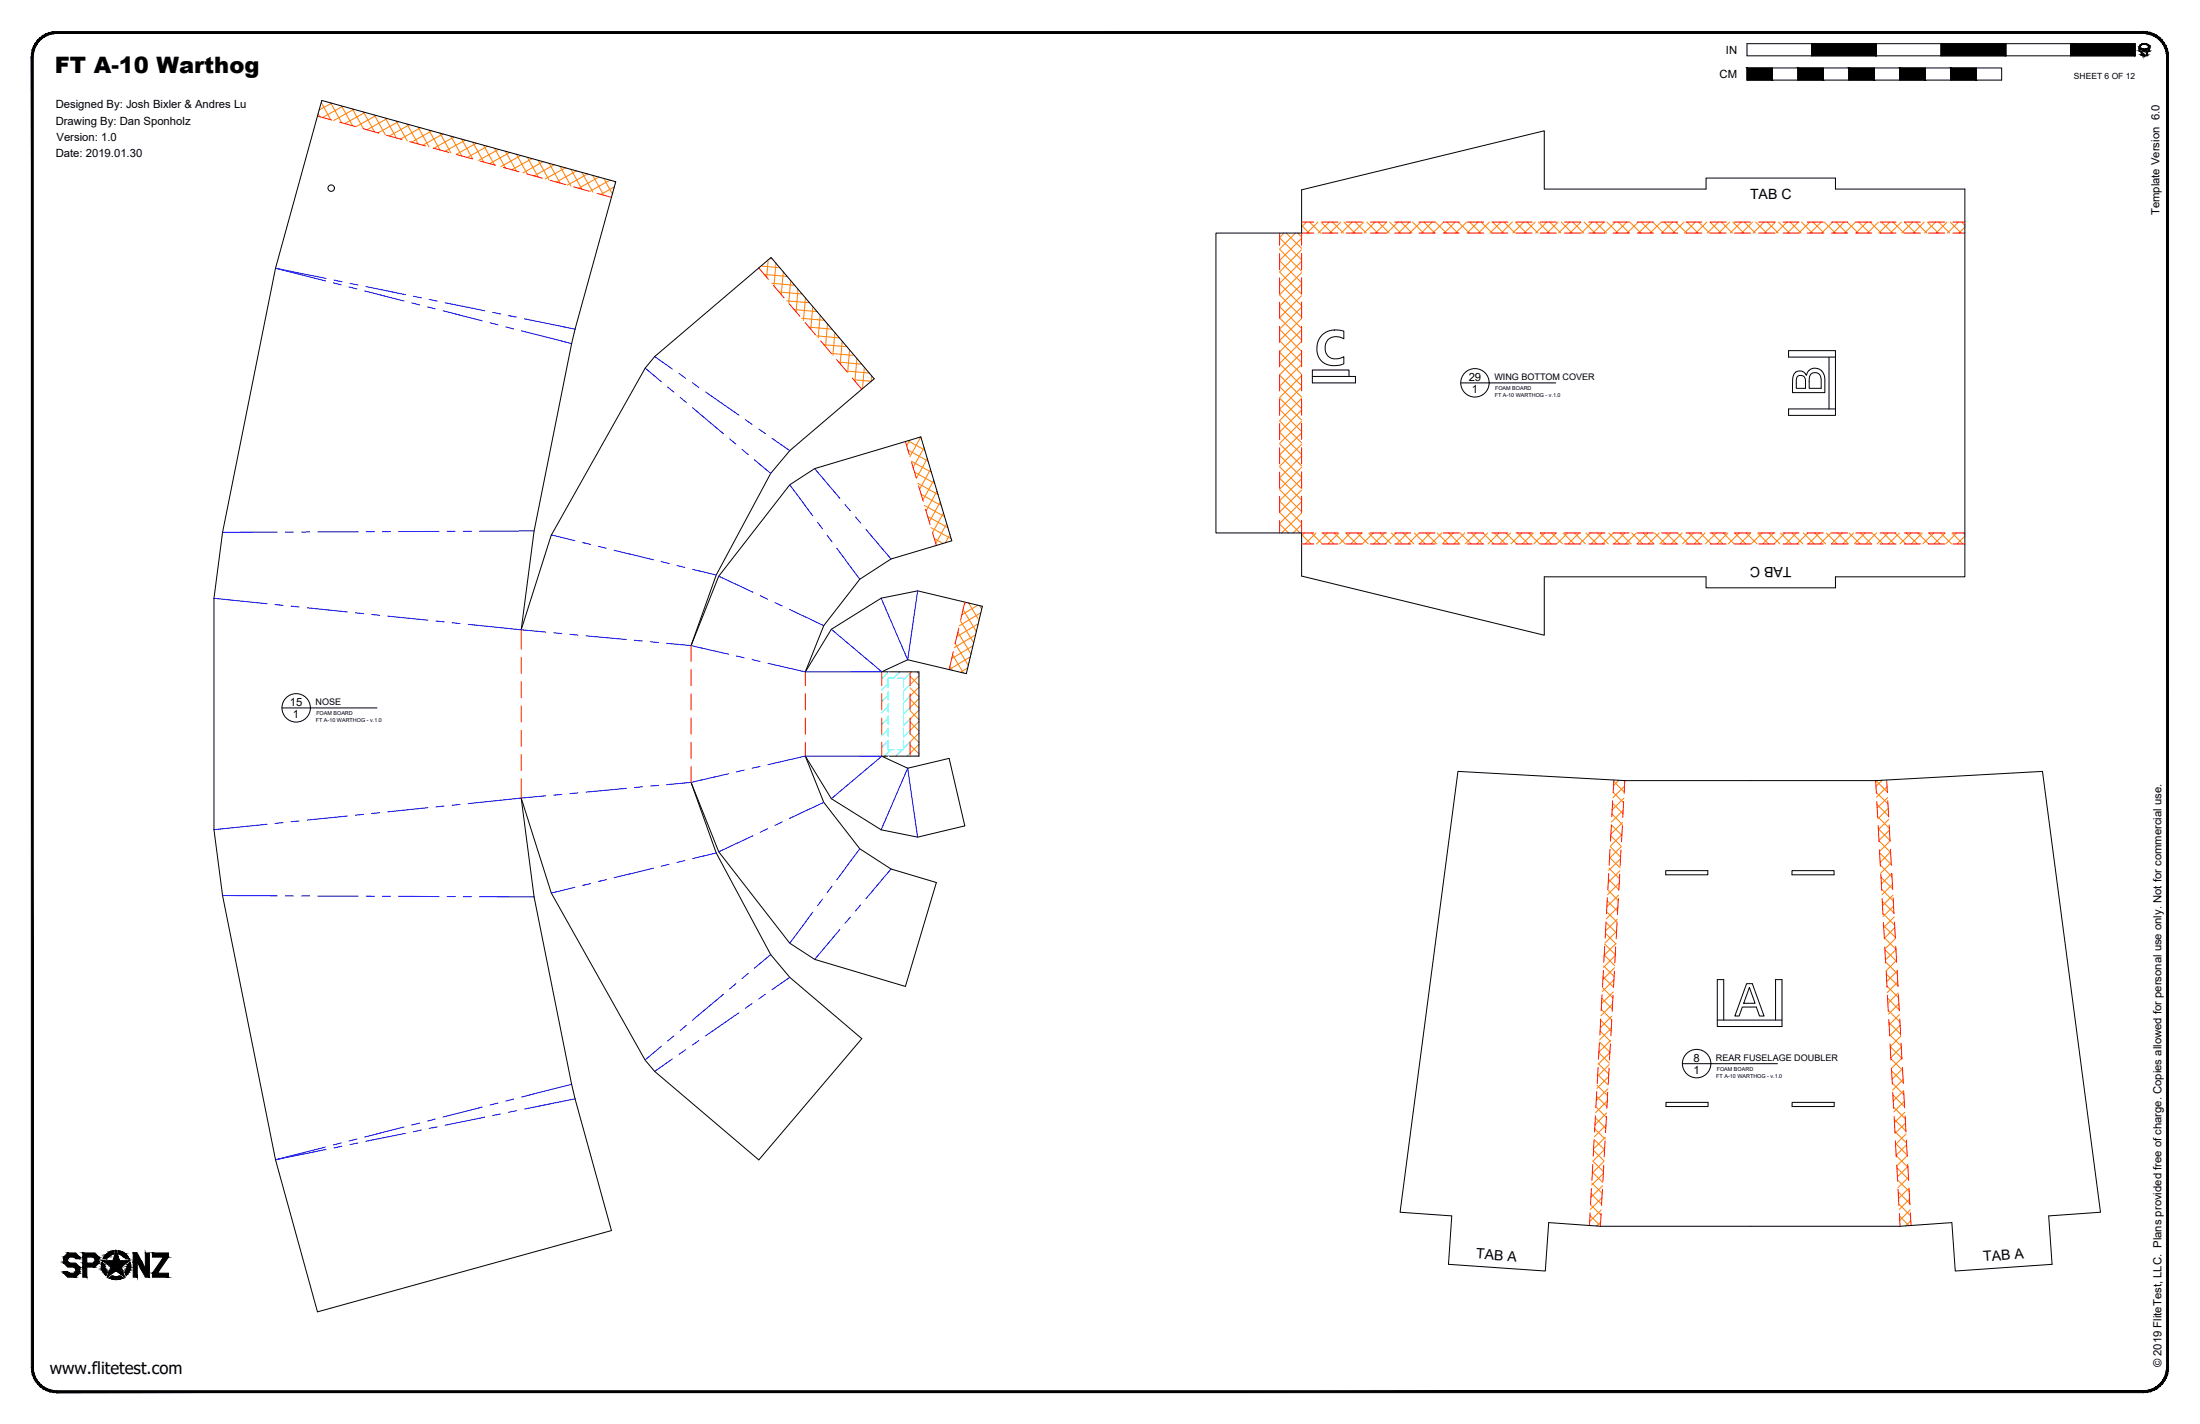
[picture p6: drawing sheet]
<svg xmlns="http://www.w3.org/2000/svg" width="864mm" height="559mm" viewBox="0 0 864 559" stroke-linecap="round" stroke-linejoin="round" font-family="sans-serif">
<!-- layer: 06 CAVITY -->
<g fill="none" stroke="#ff7f00" stroke-width=".39">
<path d="M124.9 44.6l.7 1.2M126.1 40.2l3.7 6.8M129.8 40.4l4.3 7.8M130.2 40.5l-4.9 2.7M134.1 41.6l4.3 7.7M134.5 41.7l-7.9 4.4M138.4 42.8l4.3 7.7M138.9 42.9l-7.9 4.4M142.7 43.9l4.3 7.8M143.3 44.1l-8 4.4M146.9 45.1l4.4 7.8M147.6 45.3l-7.9 4.4"/>
<path d="M151.3 46.3l4.3 7.8M152 46.5l-7.9 4.4M155.5 47.5l4.3 7.8M156.4 47.8l-8 4.3M159.8 48.7l4.3 7.8M160.7 48.9l-7.8 4.5M164.1 49.9l4.3 7.8M165.2 50.1l-8 4.5M168.4 51.1l4.3 7.7M169.5 51.4l-7.9 4.3M172.7 52.2l4.3 7.8M173.9 52.6l-8 4.4"/>
<path d="M177 53.4l4.3 7.8M178.3 53.8l-8 4.4M181.2 54.6l4.3 7.8M182.6 55l-7.9 4.4M185.5 55.8l4.4 7.8M187 56.2l-8 4.4M189.8 57l4.3 7.8M191.4 57.4l-8 4.4M194.1 58.2l4.3 7.8M195.7 58.6l-7.9 4.4M198.4 59.4l4.3 7.7M200.1 59.8l-7.9 4.4"/>
<path d="M202.7 60.5l4.3 7.8M204.5 61l-7.9 4.4M207 61.7l4.3 7.8M208.9 62.2l-8 4.4M211.2 62.9l4.4 7.8M213.2 63.4l-7.9 4.4M215.6 64.1l4.3 7.8M217.6 64.6l-7.9 4.4M219.8 65.3l4.3 7.8M222 65.9l-8 4.3M224.1 66.5l4.3 7.7M226.3 67.1l-7.9 4.4"/>
<path d="M228.4 67.6l4.3 7.8M230.7 68.2l-7.9 4.5M232.7 68.8l4.3 7.8M235.1 69.5l-7.9 4.4M237 70l3.4 6.1M239.5 70.7l-8 4.4M241.2 73.4l-5.3 2.9M241.3 71.2l.3 .6M502.3 97.8l8.6 8.6M502.3 93.3l8.6 8.7M504 91.5l-1.7 1.7M504.9 91.5l6 6"/>
<path d="M508.5 91.5l-6.2 6.2M509.4 91.5l1.5 1.5M510.9 88.5l3 3M510.9 93.5l-8.6 8.7M510.9 98l-8.6 8.7M512.8 87.1l-1.9 1.9M514.1 87.1l4.3 4.4M517.3 87.1l-4.3 4.4M518.6 87.1l4.3 4.4M521.8 87.1l-4.3 4.4M523.1 87.1l4.3 4.4M526.3 87.1l-4.3 4.4"/>
<path d="M527.6 87.1l4.3 4.4M530.8 87.1l-4.3 4.4M532 87.1l4.3 4.4M535.3 87.1l-4.3 4.4M536.5 87.1l4.4 4.4M539.8 87.1l-4.3 4.4M541 87.1l4.3 4.4M544.3 87.1l-4.3 4.4M545.5 87.1l4.3 4.4M548.7 87.1l-4.3 4.4M550 87.1l4.3 4.4M553.3 87.1l-4.4 4.4"/>
<path d="M554.5 87.1l4.3 4.4M557.7 87.1l-4.3 4.4M559 87.1l4.3 4.4M562.2 87.1l-4.3 4.4M563.5 87.1l4.3 4.4M566.7 87.1l-4.3 4.4M567.9 87.1l4.4 4.4M571.2 87.1l-4.3 4.4M572.5 87.1l4.3 4.4M575.7 87.1l-4.3 4.4M576.9 87.1l4.3 4.4M580.2 87.1l-4.3 4.4"/>
<path d="M581.4 87.1l4.4 4.4M584.7 87.1l-4.3 4.4M585.9 87.1l4.3 4.4M589.2 87.1l-4.3 4.4M590.4 87.1l4.3 4.4M593.6 87.1l-4.3 4.4M594.9 87.1l4.3 4.4M598.2 87.1l-4.4 4.4M599.4 87.1l4.3 4.4M602.6 87.1l-4.3 4.4M603.9 87.1l4.3 4.4M607.1 87.1l-4.3 4.4"/>
<path d="M608.4 87.1l4.3 4.4M611.6 87.1l-4.3 4.4M612.8 87.1l4.4 4.4M616.1 87.1l-4.3 4.4M617.4 87.1l4.3 4.4M620.6 87.1l-4.3 4.4M621.8 87.1l4.3 4.4M625.1 87.1l-4.3 4.4M626.3 87.1l4.4 4.4M629.6 87.1l-4.4 4.4M630.8 87.1l4.3 4.4M634.1 87.1l-4.3 4.4"/>
<path d="M635.3 87.1l4.3 4.4M638.5 87.1l-4.3 4.4M639.8 87.1l4.3 4.4M643.1 87.1l-4.4 4.4M644.3 87.1l4.3 4.4M647.6 87.1l-4.4 4.4M648.8 87.1l4.3 4.4M652 87.1l-4.3 4.4M653.3 87.1l4.3 4.4M656.6 87.1l-4.4 4.4M657.7 87.1l4.4 4.4M661 87.1l-4.3 4.4"/>
<path d="M662.3 87.1l4.3 4.4M665.5 87.1l-4.3 4.4M666.8 87.1l4.3 4.4M670 87.1l-4.3 4.4M671.2 87.1l4.4 4.4M674.5 87.1l-4.3 4.4M675.8 87.1l4.3 4.4M679 87.1l-4.3 4.4M680.2 87.1l4.3 4.4M683.5 87.1l-4.3 4.4M684.7 87.1l4.3 4.4M688 87.1l-4.4 4.4"/>
<path d="M689.2 87.1l4.3 4.4M692.5 87.1l-4.3 4.4M693.7 87.1l4.3 4.4M696.9 87.1l-4.3 4.4M698.2 87.1l4.3 4.4M701.5 87.1l-4.4 4.4M702.7 87.1l4.3 4.4M705.9 87.1l-4.3 4.4M707.2 87.1l4.3 4.4M710.4 87.1l-4.3 4.4M711.7 87.1l4.3 4.4M714.9 87.1l-4.3 4.4"/>
<path d="M716.1 87.1l4.4 4.4M719.4 87.1l-4.3 4.4M720.7 87.1l4.3 4.4M723.9 87.1l-4.3 4.4M725.1 87.1l4.3 4.4M728.4 87.1l-4.3 4.4M729.6 87.1l4.3 4.4M732.9 87.1l-4.4 4.4M734.1 87.1l4.3 4.4M737.4 87.1l-4.3 4.4M738.6 87.1l4.3 4.4M741.8 87.1l-4.3 4.4"/>
<path d="M743.1 87.1l4.3 4.4M746.4 87.1l-4.4 4.4M747.6 87.1l4.3 4.4M750.8 87.1l-4.3 4.4M752.1 87.1l4.3 4.4M755.3 87.1l-4.3 4.4M756.6 87.1l4.3 4.4M759.8 87.1l-4.3 4.4M761 87.1l4.4 4.4M764.3 87.1l-4.3 4.4M765.5 87.1l4.4 4.4M768.8 87.1l-4.3 4.4"/>
<path d="M770 87.1l1.3 1.3M771.3 89.1l-2.3 2.4M298.1 105l-.1 .4M298.8 104.4l7.3 .7M300 107.7l9 .8M301.5 102l-.6 6.8M302.1 101.5l1.1 .1M302.9 111.2l9.1 .8M304.6 103.3l-.8 8.9M305.9 114.6l9 .8M307.5 106.7l-.8 8.9M308.8 118.1l9 .7"/>
<path d="M310.4 110.1l-.8 8.9M313.2 113.5l-.7 8.9M316.2 116.9l-.8 8.9M502.3 115.8l8.6 8.6M502.3 111.3l8.6 8.6M502.3 106.8l8.6 8.6M502.3 102.3l8.6 8.7M510.9 116l-8.6 8.7M510.9 111.5l-8.6 8.6M510.9 102.5l-8.6 8.7M510.9 107l-8.6 8.7M311.7 121.5l9 .8"/>
<path d="M314.6 124.9l9.1 .8M317.6 128.4l9 .8M319 120.3l-.7 8.9M320.5 131.8l9 .8M321.9 123.7l-.7 8.9M323.4 135.3l9 .8M324.8 127.1l-.7 8.9M326.3 138.7l9.1 .8M327.7 130.5l-.8 8.9M330.6 133.9l-.8 8.9M333.5 137.3l-.8 8.9M502.3 138.2l8.6 8.7"/>
<path d="M502.3 133.7l8.6 8.7M502.3 129.3l8.6 8.6M502.3 124.8l8.6 8.6M502.3 120.3l8.6 8.6M510.9 138.4l-8.6 8.7M510.9 134l-8.6 8.6M510.9 129.5l-8.6 8.6M510.9 120.5l-8.6 8.6M510.9 125l-8.6 8.6M329.3 142.1l9 .8M332.2 145.6l9 .8M335.1 149l6.9 .6"/>
<path d="M336.4 140.7l-.8 8.9M338.1 152.5h.5M339.3 144.1l-.8 8.5M342.2 147.5l-.2 2.2M502.3 156.2l8.6 8.6M502.3 151.7l8.6 8.7M502.3 147.2l8.6 8.7M502.3 142.7l8.6 8.6M510.9 156.4l-8.6 8.6M510.9 151.9l-8.6 8.7M510.9 147.4l-8.6 8.7M510.9 143l-8.6 8.6"/>
<path d="M356.4 173l6.7 3.6M356.4 176.6l7.9 4.4M357.1 172.8l-1.2 2.2M360.7 171.7l1 .6M361.5 171.5l-4.3 7.7M362.8 175.7l-4.4 7.7M364 180l-4.3 7.7M502.3 178.7l8.6 8.6M502.3 174.2l8.6 8.6M502.3 169.7l8.6 8.6M502.3 165.2l8.6 8.6M502.3 160.7l8.6 8.7"/>
<path d="M510.9 178.9l-8.6 8.6M510.9 169.9l-8.6 8.6M510.9 165.4l-8.6 8.6M510.9 160.9l-8.6 8.7M510.9 174.4l-8.6 8.6M357.7 181l7.9 4.3M359 185.3l7.9 4.4M360.3 189.6l7.9 4.5M361.6 194l7.9 4.4M362.9 198.3l7.9 4.4M365.3 184.2l-4.3 7.8M366.6 188.5l-4.3 7.7"/>
<path d="M367.8 192.7l-4.3 7.8M369.1 197l-4.3 7.8M502.3 196.6l8.6 8.7M502.3 192.1l8.6 8.7M502.3 187.7l8.6 8.6M502.3 183.1l8.6 8.7M510.9 196.8l-8.6 8.7M510.9 192.3l-8.6 8.7M510.9 183.3l-8.6 8.7M510.9 187.9l-8.6 8.6M364.2 202.7l7.9 4.4M365.5 207.1l7.9 4.3"/>
<path d="M366.8 211.4l3.3 1.9M370.3 201.3l-4.2 7.7M371.6 205.5l-4.3 7.8M372.9 209.7l-1.8 3.3M502.3 205.6l3.5 3.5M502.3 201.1l8 8M510.9 205.8l-3.3 3.3M510.9 209.7l3.7 3.8M510.9 201.3l-7.7 7.8M512.1 209.1l-1.2 1.2M514.8 209.1l4.3 4.4M516.6 209.1l-4.3 4.4"/>
<path d="M519.3 209.1l4.3 4.4M521.1 209.1l-4.3 4.4M523.7 209.1l4.4 4.4M525.6 209.1l-4.3 4.4M528.3 209.1l4.3 4.4M530.1 209.1l-4.3 4.4M532.8 209.1l4.3 4.4M534.6 209.1l-4.4 4.4M537.2 209.1l4.4 4.4M539.1 209.1l-4.3 4.4M541.8 209.1l4.3 4.4M543.5 209.1l-4.3 4.4"/>
<path d="M546.2 209.1l4.3 4.4M548.1 209.1l-4.4 4.4M550.7 209.1l4.3 4.4M552.5 209.1l-4.3 4.4M555.2 209.1l4.3 4.4M557 209.1l-4.3 4.4M559.7 209.1l4.3 4.4M561.5 209.1l-4.3 4.4M564.2 209.1l4.3 4.4M566 209.1l-4.3 4.4M568.7 209.1l4.3 4.4M570.5 209.1l-4.3 4.4"/>
<path d="M573.2 209.1l4.3 4.4M575 209.1l-4.3 4.4M577.7 209.1l4.3 4.4M579.5 209.1l-4.4 4.4M582.1 209.1l4.4 4.4M584 209.1l-4.3 4.4M586.7 209.1l4.3 4.4M588.4 209.1l-4.3 4.4M591.1 209.1l4.3 4.4M593 209.1l-4.4 4.4M595.6 209.1l4.3 4.4M597.4 209.1l-4.3 4.4"/>
<path d="M600.1 209.1l4.3 4.4M601.9 209.1l-4.3 4.4M604.6 209.1l4.3 4.4M606.4 209.1l-4.3 4.4M609.1 209.1l4.3 4.4M610.9 209.1l-4.3 4.4M613.6 209.1l4.3 4.4M615.4 209.1l-4.3 4.4M618.1 209.1l4.3 4.4M619.9 209.1l-4.3 4.4M622.6 209.1l4.3 4.4M624.4 209.1l-4.4 4.4"/>
<path d="M627 209.1l4.4 4.4M628.9 209.1l-4.3 4.4M631.5 209.1l4.4 4.4M633.3 209.1l-4.3 4.4M636 209.1l4.3 4.4M637.9 209.1l-4.4 4.4M640.5 209.1l4.3 4.4M642.4 209.1l-4.4 4.4M645 209.1l4.3 4.4M646.8 209.1l-4.3 4.4M649.5 209.1l4.3 4.4M651.3 209.1l-4.3 4.4"/>
<path d="M654 209.1l4.3 4.4M655.8 209.1l-4.3 4.4M658.5 209.1l4.3 4.4M660.3 209.1l-4.3 4.4M663 209.1l4.3 4.4M664.8 209.1l-4.3 4.4M667.5 209.1l4.3 4.4M669.3 209.1l-4.3 4.4M672 209.1l4.3 4.4M673.8 209.1l-4.3 4.4M676.4 209.1l4.4 4.4M678.3 209.1l-4.3 4.4"/>
<path d="M681 209.1l4.3 4.4M682.7 209.1l-4.3 4.4M685.4 209.1l4.3 4.4M687.3 209.1l-4.4 4.4M689.9 209.1l4.4 4.4M691.7 209.1l-4.3 4.4M694.4 209.1l4.3 4.4M696.2 209.1l-4.3 4.4M698.9 209.1l4.3 4.4M700.7 209.1l-4.3 4.4M703.4 209.1l4.3 4.4M705.2 209.1l-4.3 4.4"/>
<path d="M707.9 209.1l4.3 4.4M709.7 209.1l-4.3 4.4M712.4 209.1l4.3 4.4M714.2 209.1l-4.3 4.4M716.9 209.1l4.3 4.4M718.7 209.1l-4.3 4.4M721.3 209.1l4.4 4.4M723.2 209.1l-4.3 4.4M725.9 209.1l4.3 4.4M727.6 209.1l-4.3 4.4M730.3 209.1l4.3 4.4M732.2 209.1l-4.4 4.4"/>
<path d="M734.8 209.1l4.4 4.4M736.6 209.1l-4.3 4.4M739.3 209.1l4.3 4.4M741.1 209.1l-4.3 4.4M743.8 209.1l4.3 4.4M745.6 209.1l-4.3 4.4M748.3 209.1l4.3 4.4M750.1 209.1l-4.3 4.4M752.8 209.1l4.3 4.4M754.6 209.1l-4.3 4.4M757.3 209.1l4.3 4.4M759.1 209.1l-4.3 4.4"/>
<path d="M761.8 209.1l4.3 4.4M763.6 209.1l-4.4 4.4M766.2 209.1l4.4 4.4M768.1 209.1l-4.3 4.4M770.8 209.1l.5 .6M771.3 210.4l-3.1 3.1M378 239.2l5.2 8.6M379.4 236.4l-.8 .5M380.2 236.6l4.1 6.8M383.8 237.5l-6.2 3.7M384.5 237.7l.8 1.3M373.9 257l4.3 7.1"/>
<path d="M375 252.6l5.1 8.5M376 248.1l5.2 8.6M377 243.7l5.2 8.6M380.9 257.8l-8.3 5M381.9 253.4l-8.3 5.1M382.9 249.1l-8.3 5M383.9 244.8l-8.3 5.1M385 240.5l-8.4 5.1M357.2 278.9l3.5 3.5M357.2 274.4l3.5 3.5M357.2 269.9l3.5 3.5M357.2 265.4l3.5 3.5"/>
<path d="M357.7 263.7l-.5 .5M360 263.7l.7 .7M360.7 265.2l-3.5 3.5M360.7 269.7l-3.5 3.4M360.7 274.2l-3.5 3.5M360.7 278.7l-3.5 3.5M372.9 261.4l1 1.7M379.9 262.1l-2.9 1.7M357.2 292.3l3.5 3.5M357.2 287.9l3.5 3.4M357.2 283.4l3.5 3.4M360.7 283.2l-3.5 3.4"/>
<path d="M360.7 287.7l-3.5 3.4M360.7 292.1l-3.5 3.5M360.7 296.7h-.1M632.8 319.4l4.1 4.1M633 315.2l4.1 4.1M633.2 310.9l4.2 4.1M633.5 306.7l4.1 4.1M635.5 306.2l-2.1 2.1M637.2 318l-4.6 4.6M637.5 313.2l-4.7 4.6M637.6 306.3l.2 .2M637.7 308.5l-4.6 4.6"/>
<path d="M736.4 306.3l4.4 4.5M736.5 310.9l4.6 4.6M736.8 315.7l4.6 4.6M738.8 306.2l-2.4 2.4M740.7 308.7l-4.1 4.1M741 313l-4.1 4.1M741.2 317.2l-4.1 4.2M631.8 336.5l4.2 4.1M632.1 332.2l4.1 4.1M632.3 328l4.1 4.1M632.5 323.7l4.2 4.1M636.1 337l-4.6 4.6"/>
<path d="M636.4 332.2l-4.6 4.6M636.7 327.5l-4.6 4.6M636.9 322.8l-4.6 4.5M737.1 320.5l4.5 4.5M737.3 325.2l4.6 4.6M737.6 329.9l4.6 4.7M737.9 334.7l4.5 4.6M738.1 339.5l4.6 4.5M741.4 321.5l-4 4.1M741.7 325.8l-4.1 4M741.9 330l-4.1 4.1M742.1 334.3l-4 4.1"/>
<path d="M742.4 338.5l-4.1 4.1M630.7 357.8l4.1 4M630.9 353.5l4.1 4.1M631.2 349.2l4 4.2M631.4 345l4.1 4.1M631.6 340.7l4.1 4.1M635.1 356l-4.6 4.6M635.4 351.3l-4.6 4.5M635.6 346.5l-4.5 4.6M635.9 341.8l-4.6 4.5M738.4 344.2l4.5 4.6M738.6 348.9l4.6 4.7"/>
<path d="M738.9 353.7l4.6 4.6M739.2 358.5l4.5 4.5M742.6 342.8l-4.1 4.1M742.8 347.1l-4 4M743.1 351.3l-4.1 4.1M743.3 355.5l-4.1 4.2M743.6 359.8l-4.1 4.1M629.5 379.1l4.1 4M629.8 374.8l4 4.1M630 370.5l4.1 4.1M630.2 366.3l4.1 4.1M630.5 362l4 4.1"/>
<path d="M633.8 379.8l-4.6 4.5M634 375l-4.5 4.6M634.3 370.3l-4.6 4.5M634.6 365.5l-4.6 4.6M634.8 360.8l-4.5 4.5M739.4 363.2l4.6 4.6M739.7 367.9l4.6 4.7M740 372.7l4.5 4.6M740.2 377.5l4.6 4.5M743.8 364.1l-4.1 4.1M744 368.3l-4.1 4.1M744.3 372.6l-4.2 4.1"/>
<path d="M744.5 376.8l-4.1 4.1M628.6 396.1l4.1 4.1M628.8 391.8l4.1 4.1M629 387.5l4.1 4.2M629.3 383.3l4.1 4.1M632.7 398.8l-4.5 4.5M633 394l-4.6 4.6M633.3 389.3l-4.6 4.5M633.5 384.5l-4.5 4.6M740.4 382.2l4.6 4.6M740.7 386.9l4.6 4.7M741 391.7l4.6 4.6"/>
<path d="M741.2 396.5l4.6 4.5M744.7 381.1l-4.1 4.1M745 385.4l-4.2 4.1M745.2 389.6l-4.1 4.1M745.4 393.9l-4.1 4.1M745.7 398.1l-4.2 4.1M627.4 417.4l4.1 4.1M627.6 413.1l4.1 4.1M627.9 408.9l4.1 4M628.1 404.6l4.1 4.1M628.3 400.3l4.1 4.2M631.7 417.8l-4.6 4.6"/>
<path d="M631.9 413l-4.5 4.6M632.2 408.3l-4.6 4.5M632.5 403.5l-4.6 4.6M741.5 401.2l4.6 4.6M741.7 406l4.7 4.6M742 410.7l4.6 4.6M742.3 415.5l4.5 4.5M745.9 402.4l-4.1 4.1M746.1 406.6l-4.1 4.2M746.4 410.9l-4.2 4.1M746.6 415.2l-4.1 4M746.8 419.4l-4.1 4.1"/>
<path d="M626.2 438.6l4.2 4.2M626.5 434.4l4.1 4.1M626.7 430.2l4.1 4M626.9 425.9l4.2 4.1M627.2 421.6l4.1 4.1M630.7 436.8l-4.6 4.6M630.9 432l-4.6 4.6M631.2 427.3l-4.6 4.5M631.5 422.5l-4.6 4.6M742.5 420.2l4.6 4.6M742.8 425l4.6 4.6M743.1 429.7l4.5 4.6"/>
<path d="M743.3 434.5l4.6 4.5M743.6 439.2l4.5 4.6M747 423.7l-4.1 4.1M747.3 427.9l-4.1 4.1M747.5 432.2l-4.1 4.1M747.7 436.5l-4 4M625.1 459.9l4.1 4.1M625.5 451.4l4.1 4.1M625.8 447.2l4.1 4M626 442.9l4.1 4.1M629.6 455.8l-4.5 4.6M629.9 451l-4.6 4.6 4.1 4.2"/>
<path d="M630.2 446.3l-4.7 4.5M630.4 441.5l-4.6 4.6M743.8 444l4.6 4.6M744.1 448.7l4.6 4.6M744.4 453.5l4.5 4.5M744.6 458.2l4.6 4.6M748 440.7l-4.1 4.1M748.2 444.9l-4.1 4.2M748.4 449.2l-4 4.1M748.7 453.5l-4.1 4.1M748.9 457.7l-4.1 4.1M624.2 477l4 4.1"/>
<path d="M624.4 472.7l4.1 4.1M624.6 468.5l4.1 4.1M624.9 464.2l4 4.1M628.3 479.5l-1.6 1.6M628.6 474.8l-4.6 4.6M628.8 470l-4.5 4.6M629.1 465.3l-4.6 4.5M629.4 460.5l-4.6 4.6M744.9 463l4.6 4.6M745.2 467.8l4.5 4.5M745.4 472.5l4.6 4.6M745.7 477.2l3.7 3.8"/>
<path d="M749.1 462l-4 4.1M749.4 466.2l-4.1 4.1M749.6 470.5l-4.1 4.1M749.9 474.8l-4.1 4.1M750.1 479l-2.1 2.1"/>
</g>
<!-- layer: 01 CUT -->
<g fill="none" stroke="#000" stroke-width=".39">
<path d="M477.3 91.5h33.6v-17l95.3-23.2v22.9h63.5v-4.3h50.8v4.3h50.8v152.2h-50.8v4.3h-50.8v-4.3h-63.5v22.9l-95.3-23.2v-17h-33.6zM216.4 209.9l-11.8 37.2 5.1-38.8 14.7-73.5 17.3-63.5-115.4-31.9-18.1 65.9-20.8 103.6-3.4 25.9v90.8l3.4 25.8 20.8 103.7 16.4 59.7 115.4-31.9-14.3-51.7-1.3-5.7-14.7-73.5-5.1-38.8 11.8 37.2 36.8 65.6 3.8 4.4 40.9 34.8 40.4-47.6-28.3-24.1-7.5-8.9-21.4-39.9-9.8-27.7 10.8 27.3 27.9 35.8 9.8 6.4 35.6 10.6 12.2-40.8-17.8-5.3-12.3-7.9-14.1-18.2-7.3-18.2 10.2 16.7 19.6 12.2 14.3 2.9 18.5-4.4-6.1-26.5-16.3 3.9-10.2-4.7 14.6-.1v-33l-14.6-.1 10.2-4.7 23 5.5 6.3-26.5-25.4-6-14.3 2.8-19.6 12.2-10.2 16.8 7.3-18.2 14.1-18.2 12.3-7.9 23.8-7.2-12.1-40.8-41.7 12.5-9.8 6.3-27.9 35.9-10.8 27.2 9.8-27.6 21.4-39.9 7.5-9 33.2-28.1-40.5-47.7-45.7 38.9-3.7 4.5-36.8 65.5M572.3 302.7l65.5 3.6h98.5l65.5-3.6 22.7 173-20.3 1.4 1.3 19-38 2.7-1.3-19-20.3 1.4h-117.7l-20.3-1.4-1.3 19-38-2.7 1.3-19-20.3-1.4zM653.9 341.7h16.5v1.6h-16.5zM703.4 341.7h16.6v1.6h-16.6zM654 432.6h16.5v1.6h-16.5zM703.5 432.6h16.5v1.6h-16.5z"/>
<circle cx="130" cy="73.8" r="1.27"/>
</g>
<!-- layer: 02 SCORE -->
<g fill="none" stroke="#f00" stroke-width=".39">
<path d="M124.6 45.6l5.7 1.5M133.4 48l6.1 1.6M142.5 50.5l6.1 1.7M151.7 53.1l6.1 1.7M160.9 55.6l6.1 1.7M170.1 58.1l6.1 1.7M179.2 60.7l6.2 1.6M188.4 63.2l6.2 1.7M197.7 65.7l6.1 1.7M206.8 68.2l6.1 1.7M216 70.8l6.1 1.7M225.2 73.3l6.1 1.7"/>
<path d="M234.4 75.9l5.6 1.5M502.3 91.5v4.8M502.3 99.5v6.4M510.9 87.1h4.8M510.9 91.5v4.8M510.9 99.5v6.3M511 91.5h4.7M518.9 91.5h6.3M518.9 87.1h6.3M528.4 91.5h6.4M528.4 87.1h6.4M537.9 91.5h6.4"/>
<path d="M537.9 87.1h6.4M547.5 91.5h6.3M547.5 87.1h6.3M557 91.5h6.3M557 87.1h6.3M566.5 91.5h6.4M566.5 87.1h6.4M576 91.5h6.4M576 87.1h6.4M585.6 91.5h6.3M585.6 87.1h6.3M595.1 91.5h6.3"/>
<path d="M595.1 87.1h6.3M604.6 91.5h6.4M604.6 87.1h6.4M614.1 91.5h6.4M614.1 87.1h6.4M623.7 91.5h6.3M623.7 87.1h6.3M633.2 91.5h6.3M633.2 87.1h6.3M642.7 91.5h6.4M642.7 87.1h6.4M652.2 91.5h6.4"/>
<path d="M652.2 87.1h6.4M661.8 91.5h6.3M661.8 87.1h6.3M671.3 91.5h6.3M671.3 87.1h6.3M680.8 91.5h6.4M680.8 87.1h6.4M690.3 91.5h6.4M690.3 87.1h6.4M699.9 91.5h6.3M699.9 87.1h6.3M709.4 91.5h6.3"/>
<path d="M709.4 87.1h6.3M718.9 91.5h6.4M718.9 87.1h6.4M728.4 91.5h6.4M728.4 87.1h6.4M738 91.5h6.3M738 87.1h6.3M747.5 91.5h6.3M747.5 87.1h6.3M757 91.5h6.4M757 87.1h6.4M766.5 91.5h4.8"/>
<path d="M766.5 87.1h4.8M297.9 105.2l3.7 4.4M303.7 112.1l4.1 4.8M309.9 119.3l4.1 4.8M502.3 109v6.4M502.3 118.6v6.3M510.9 109v6.3M510.9 118.5v6.4M316 126.5l4.1 4.9M322.2 133.8l4.1 4.8M502.3 128.1v6.3M502.3 137.6v6.4"/>
<path d="M510.9 128v6.4M510.9 137.6v6.3M328.4 141.1l4.1 4.8M334.5 148.3l3.8 4.4M502.3 147.1v6.4M502.3 156.7v6.3M510.9 147.1v6.3M510.9 156.6v6.4M355.4 173.3l1.6 5.1M502.3 166.2v6.3M502.3 175.7v6.4M510.9 166.1v6.4"/>
<path d="M510.9 175.7v6.3M357.8 181.5l1.9 6.1M360.6 190.6l1.8 6.1M363.3 199.8l1.8 6M502.3 185.2v6.4M502.3 194.8v6.3M510.9 185.2v6.3M510.9 194.7v6.4M366 208.9l1.6 5.2M502.3 204.3v4.8M510.9 213.5h4.8M510.9 204.2v4.8"/>
<path d="M511 209.1h4.7M518.9 209.1h6.3M518.9 213.5h6.3M528.4 209.1h6.4M528.4 213.5h6.4M537.9 209.1h6.4M537.9 213.5h6.4M547.5 209.1h6.3M547.5 213.5h6.3M557 209.1h6.3M557 213.5h6.3M566.5 209.1h6.4"/>
<path d="M566.5 213.5h6.4M576 209.1h6.4M576 213.5h6.4M585.6 209.1h6.3M585.6 213.5h6.3M595.1 209.1h6.3M595.1 213.5h6.3M604.6 209.1h6.4M604.6 213.5h6.4M614.1 209.1h6.4M614.1 213.5h6.4M623.7 209.1h6.3"/>
<path d="M623.7 213.5h6.3M633.2 209.1h6.3M633.2 213.5h6.3M642.7 209.1h6.4M642.7 213.5h6.4M652.2 209.1h6.4M652.2 213.5h6.4M661.8 209.1h6.3M661.8 213.5h6.3M671.3 209.1h6.3M671.3 213.5h6.3M680.8 209.1h6.4"/>
<path d="M680.8 213.5h6.4M690.3 209.1h6.4M690.3 213.5h6.4M699.9 209.1h6.3M699.9 213.5h6.3M709.4 209.1h6.3M709.4 213.5h6.3M718.9 209.1h6.4M718.9 213.5h6.4M728.4 209.1h6.4M728.4 213.5h6.4M738 209.1h6.3"/>
<path d="M738 213.5h6.3M747.5 209.1h6.3M747.5 213.5h6.3M757 209.1h6.4M757 213.5h6.4M766.5 209.1h4.8M766.5 213.5h4.8M378.7 236.3l-1.6 7M204.6 247.1v7.7M204.6 258v6.3M271.3 253.3v6.2M374.2 255.7l-1.6 7.1"/>
<path d="M376.4 246.4l-1.5 6.2M204.6 267.5v6.3M204.6 277v6.4M271.3 262.7v6.4M271.3 272.2v6.4M316.1 263.7v5.4M316.1 272.2v6.4M346.1 263.6v5.5M346.1 272.2v6.4M357.2 263.7v5.4M357.2 272.2v6.4M204.6 286.5v6.4"/>
<path d="M204.6 296.1v6.3M271.3 281.8v6.3M271.3 291.3v6.3M316.1 281.8v6.3M316.1 291.3v5.4M346.1 281.8v6.3M346.1 291.3v5.5M357.2 281.8v6.3M357.2 291.3v5.4M204.6 305.6v7.6M271.3 300.8v6.2M633 314.2l-.3 6.4"/>
<path d="M633.5 306.1l-.3 4.9M637.4 314.5l-.4 6.3M637.8 306.3l-.2 5M736.3 306.3l.3 5M736.7 314.5l.4 6.3M740.6 306.1l.3 4.9M741 314.2l.4 6.4M632 333.3l-.4 6.3M632.5 323.7l-.3 6.4M636.3 333.5l-.3 6.4M636.9 324l-.4 6.3M737.3 324l.3 6.3"/>
<path d="M737.8 333.5l.3 6.4M741.6 323.7l.3 6.4M742.1 333.3l.3 6.3M631 352.3l-.4 6.3M631.5 342.7l-.3 6.4M635.3 352.6l-.4 6.3M635.8 343l-.3 6.4M738.3 343l.4 6.4M738.8 352.6l.4 6.3M742.6 342.7l.4 6.4M743.1 352.3l.4 6.3M629.9 371.3l-.3 6.3"/>
<path d="M630.5 361.8l-.4 6.3M634.2 371.6l-.3 6.3M634.8 362l-.4 6.4M739.4 362l.3 6.4M739.9 371.6l.3 6.3M743.7 361.8l.3 6.3M744.2 371.3l.3 6.3M628.4 399.8l-.4 6.4M628.9 390.3l-.4 6.4M629.4 380.8l-.3 6.3M633.2 390.6l-.4 6.3M633.7 381.1l-.3 6.3"/>
<path d="M740.4 381.1l.3 6.3M740.9 390.6l.3 6.3M744.7 380.8l.4 6.3M745.2 390.3l.4 6.4M745.8 399.8l.3 6.4M627.3 418.8l-.3 6.4M627.8 409.3l-.3 6.4M631.6 419.1l-.3 6.3M632.1 409.6l-.3 6.4M632.7 400.1l-.4 6.3M741.4 400.1l.4 6.3M741.9 409.6l.4 6.4"/>
<path d="M742.5 419.1l.3 6.3M746.3 409.3l.3 6.4M746.8 418.8l.3 6.4M626.3 437.9l-.4 6.3M626.8 428.4l-.4 6.3M630.6 438.1l-.3 6.4M631.1 428.6l-.3 6.4M743 428.6l.3 6.4M743.5 438.1l.4 6.4M747.3 428.4l.3 6.3M747.8 437.9l.4 6.3M625.2 456.9l-.3 6.3"/>
<path d="M625.7 447.4l-.3 6.3M629.6 457.2l-.4 6.3M630.1 447.7l-.4 6.3M744 447.7l.4 6.3M744.6 457.2l.3 6.3M748.3 447.4l.4 6.3M748.9 456.9l.3 6.3M624.2 475.9l-.3 5M624.7 466.4l-.3 6.4M628.5 476.2l-.3 5M629 466.7l-.3 6.3M745.1 466.7l.3 6.3"/>
<path d="M745.6 476.2l.3 5M749.4 466.4l.3 6.4M749.9 475.9l.3 5"/>
</g>
<!-- layer: 03 CREASE -->
<g fill="none" stroke="#00f" stroke-width=".39">
<path d="M128 109.3l-19.8-4 19.6 5M130.9 111l3.1 .8M131.2 109.9l3 .7M137 112.6l3.1 .8M137.4 111.2l3.1 .6M143.2 114.2l15.4 3.9M143.6 112.4l15.6 3.2M161.6 118.8l3.1 .8M162.3 116.3l3.1 .6M168.5 117.5l3.1 .7M174.7 118.8l15.6 3.1M167.8 120.4l3.1 .8"/>
<path d="M173.9 122l15.4 3.9M192.4 126.7l3.1 .8M193.4 122.6l3.1 .6M198.5 128.3l3.1 .8M199.6 123.9l3.1 .6M204.7 129.8l19.7 5M205.8 125.1l19.9 4.1M257 139.9l6.9 4.9M253.3 144.4l6.3 5.4M262 151.8l2.5 2.1M266.6 146.6l2.5 1.8M267 155.9l2.4 2"/>
<path d="M271.8 150.2l2.5 1.8M271.8 160l12.2 10.2M277 153.8l13 9.1M286.4 172.2l2.4 2.1M291.3 176.3l2.4 2.1M292.6 164.7l2.6 1.8M297.8 168.4l2.6 1.7M303 172l7 4.8M296.1 180.4l6.4 5.4M310 190.3l9 12.1M319.8 183.9l9.9 11.6M331.7 198l2 2.4"/>
<path d="M108.8 208.8l-21.4 .1M112 208.8h3.2M121.5 208.7l-3.1 .1M140.6 208.7h-15.9M143.8 208.6h3.1M153.3 208.6h-3.2M172.3 208.5l-15.8 .1M175.5 208.5h3.2M181.9 208.5h3.1M209.7 208.3l-21.5 .1M216.5 209.9l9.1 2.3M228.8 212.9l3 .8"/>
<path d="M234.9 214.4l3.1 .7M241.1 215.9l15.4 3.8M320.9 205l1.9 2.5M324.7 210.1l1.9 2.5M328.5 215.1l9 12.2M335.8 202.8l2.1 2.5M339.9 207.7l9.9 11.7M84 234.8l20.8 2.1M108 237.2l3.1 .4M114.3 237.9l3.1 .3M120.6 238.5l15.8 1.6M259.6 220.4l3.1 .7"/>
<path d="M265.8 221.9l3 .8M271.9 223.4l9.2 2.3M282.1 226.1l13.5 6.3M298.5 233.7l2.8 1.4M304.2 236.5l2.8 1.3M309.9 239.2l13.5 6.3M360.2 231.9l-3.9 27-10.4-24.2M139.6 240.5l3.1 .3M145.9 241.1l3.1 .3M152.2 241.8l15.8 1.6M171.2 243.7l3.1 .3M177.5 244.4l3.1 .3"/>
<path d="M183.8 245l30.4 3M217.4 248.3l3.2 .3M223.7 248.9l3.2 .3M230 249.5l15.9 1.5M249 251.3l3.2 .3M255.3 251.9l3.2 .3M261.6 252.5l9.7 .8 14.7 3.4M289 257.4l3.2 .8M295.2 258.9l3.2 .7M326.3 246.9l19.8 16.7-30 .1-14.7-3.4M142.7 319.6l-3.1 .3M149 318.9l-3.1 .3"/>
<path d="M168 316.9l-15.8 1.7M174.3 316.3l-3.1 .3M180.6 315.7l-3.1 .3M214.2 312.3l-30.4 3.1M220.6 311.7l-3.2 .3M226.9 311.1l-3.2 .3M245.9 309.4l-15.9 1.4M252.2 308.8l-3.2 .3M258.5 308.2l-3.2 .3M286 303.6l-14.7 3.4-9.7 .9M292.2 302.2l-3.2 .7M298.4 300.8l-3.2 .7"/>
<path d="M301.4 300.1l14.7-3.4 30 .1-19.8 16.6M323.4 314.9l-13.5 6.3M104.8 323.4l-20.8 2.2M111.1 322.8l-3.1 .3M117.4 322.2l-3.1 .3M136.4 320.2l-15.8 1.6M262.7 339.2l-3.1 .7M268.8 337.7l-3 .7M281.1 334.7l-9.2 2.2M295.6 328l-13.5 6.3M301.3 325.2l-2.9 1.4M307 322.6l-2.8 1.3"/>
<path d="M337.5 333.1l-9 12.1M345.9 325.6l10.4-24.1 3.9 26.9M87.4 351.4l21.4 .1M112 351.6h3.2M118.4 351.6h3.1M124.7 351.6l15.9 .1M143.8 351.7h3.1M150.1 351.7h3.2M156.5 351.7l15.8 .1M175.5 351.8h3.2M181.9 351.9h3.1M188.2 351.9l21.5 .1"/>
<path d="M225.6 348.2l-9.1 2.2M231.8 346.7l-3 .8M238 345.2l-3.1 .7M256.5 340.7l-15.4 3.7M319 358l-9 12.1M322.8 352.9l-1.9 2.5M326.6 347.8l-1.9 2.5M333.8 359.9l-2.1 2.4M337.9 355.1l-2.1 2.4M349.8 341l-9.9 11.7M302.5 374.6l-6.4 5.4M329.7 364.8l-9.9 11.6"/>
<path d="M284 390.2l-12.2 10.1M288.8 386.1l-2.4 2M290 397.5l-13 9M293.7 382l-2.4 2M295.2 393.8l-2.6 1.8M300.4 390.2l-2.6 1.8M310 383.5l-7 4.9M259.6 410.6l-6.3 5.3M263.9 415.6l-6.9 4.8M264.5 406.5l-2.5 2M269.1 412l-2.5 1.7M269.4 402.4l-2.4 2.1"/>
<path d="M274.3 408.3l-2.5 1.8M170.9 439.1l-3.1 .8M189.3 434.4l-15.4 3.9M190.3 438.4l-15.6 3.2M195.5 432.9l-3.1 .7M196.5 437.2l-3.1 .5M201.6 431.3l-3.1 .8M202.7 435.9l-3.1 .6M224.4 425.5l-19.7 5M225.7 431.2l-19.9 4M127.8 450.1l-19.6 5 19.8-4.1M134 448.5l-3.1 .8"/>
<path d="M134.2 449.8l-3 .6M140.1 447l-3.1 .8M140.5 448.5l-3.1 .7M158.6 442.3l-15.4 3.9M159.2 444.7l-15.6 3.2M164.7 440.7l-3.1 .8M165.4 443.5l-3.1 .6M171.6 442.2l-3.1 .6"/>
</g>
<!-- layer: 04 BEVEL -->
<g fill="none" stroke="#0ff" stroke-width=".39">
<path d="M348.7 263.6h.1M348.7 268.2l-2.6 2.6M348.7 272.7l-2.6 2.6M348.7 277.2l-2.6 2.5M348.7 271.5v3.1M348.7 276.2v3.2M348.8 263.6l-2.7 2.7M350.9 266.1h-2.2v3.8M352.5 266.1l2.2 .1v3.7M353.3 263.6l-2.5 2.5M354.7 271.5v3.1M354.7 276.2v3.2"/>
<path d="M357.2 264.2l-2.5 2.5M357.2 268.7l-2.5 2.5M357.2 273.1l-2.5 2.6M357.2 277.7l-2.5 2.5M348.7 296.8h.1M348.7 281.7l-2.6 2.6M348.7 286.2l-2.6 2.5M348.7 290.7l-2.6 2.5M348.7 290.5v3.7h2.2M348.7 281v3.2M348.7 285.7v3.2M349.7 294.2l-2.6 2.6"/>
<path d="M354.2 294.2l-2.6 2.6M354.7 290.5v3.7h-2.2M354.7 281v3.2M354.7 285.7v3.2M357.2 282.2l-2.5 2.5M357.2 286.6l-2.5 2.6M357.2 291.1l-2.5 2.6M357.2 295.6l-1.1 1.1"/>
</g>
<!-- layer: 23 NOTES -->
<g fill="none" stroke="#000" stroke-width=".39">
<path d="M518.9 131.5a8.5 8.5 0 0 1 8.6-1.5v2.9a4.6 4.6 0 0 0-7.3 2.8 4.2 4.2 0 0 0 1.4 4.3 4.2 4.2 0 0 0 4.5 .6l1.4-.6v2.8a7.4 7.4 0 0 1-10.2-3.4 7.9 7.9 0 0 1 1.6-7.9zM515.2 147.7h16.9v2.6h-16.9v-5.1h14.3v2.5M573.4 150.3h37.3M704.9 146a2.92 2.92 0 0 1 4.2 1.3 3.7 3.7 0 0 1 4.3-2.7 3.7 3.7 0 0 1 2.9 4.1v5.4h-12.7v-3.8a5.6 5.6 0 0 1 1.3-4.3zM705.5 147.8a2.06 2.06 0 0 1 2.6-.1 2.06 2.06 0 0 1 .6 2.5v2.2h-3.6v-3.2zM710.9 146.8a2.48 2.48 0 0 1 2.9-.2 2.48 2.48 0 0 1 1.1 2.6v3.2h-4.7v-4.1zM718 140.1v20.4M720.5 140.1h-18.4v-2.5h18.4v25.4h-18.4v-2.5h18.4M110.7 277.8h37.3M685.6 386h2.3l4.6 12.7h-1.8l-1.3-3.5h-5.5l-1.2 3.5h-1.7zM686.7 387.5l2.2 6.2h-4.4zM660.4 417.4h37.3"/>
<path d="M674.1 400.3h25.4M676.6 400.3v-15.9h-2.5v18.4h25.4v-18.4h-2.5v15.9"/>
<circle cx="579" cy="150.2" r="5.6"/>
<circle cx="116.3" cy="277.8" r="5.6"/>
<circle cx="666" cy="417.4" r="5.6"/>
</g>
<!-- layer: 21 FULL-SIZE -->
<path d="M685.8 17.1h25.4v4.8h-25.4zM711.2 17.1h25.4v4.8h-25.4zM736.6 17.1h25.4v4.8h-25.4zM762 17.1h25.4v4.8h-25.4zM787.4 17.1h25.4v4.8h-25.4zM812.8 17.1h25.4v4.8h-25.4zM840.1 18.8l1.3 .4 .2 .3 1.9-.7v.3l-1.7 1.2-1.7-1.2zM843.7 20v-1.3a1.98 1.98 0 0 0-1.9-1.5 1.98 1.98 0 0 0-1.9 1.5l-.1 1.3 .9 .3v1.2l.3-.5v.6l.4 .1 .1-.4 .2 .5v-.3l.1 .3 1-.3v-1.2l1-.3v-1.3a2.07 2.07 0 0 0-2-1.6 2.07 2.07 0 0 0-2 1.6v1.3l.8 .3v1.3l1.2 .3 1.1-.3v-1.3M685.8 26.7h9.9v4.7h10.1v-4.7h9.9v4.7h10.1v-4.7h10v4.7h10v-4.7h10v4.7h9.9v-4.7h10.1v4.7h9.9v-4.7h-9.9v4.7h-10.1v-4.7h-9.9v4.7h-10v-4.7h-10v4.7h-10v-4.7h-10.1v4.7h-9.9v-4.7h-10.1v4.7h-9.9zM841.1 21.7v-.5l.1 .5" fill="none" stroke="#000" stroke-width=".39"/>
<g fill="#000" stroke="#000" stroke-width=".39">
<path d="M840.1 18.8l1.1 .3h-1.1zM840.4 17.6l-.2 .1zM840.7 19.5h2.1l-1 .8zM841.4 17.2h.7zM842.4 19.1l1.1-.3v.3zM843.5 20h.3zM841.4 21.8h.7zM842.5 21.6h.4zM842.8 20.3h.3zM39.9 495.4l.4 .2h-.4zM41 499.9h.9l-.3 .7zM43.9 491l.9-.2z"/>
<path d="M46 499h2.2l.7 2zM46.3 490.8l.9 .2zM49.1 499.3h1.5l-.5 .6zM50.9 495.6l.3-.2v.2zM52.3 491.7h1.6zM43.7 501.8h3.7l-.9 .3zM43.7 500.9l.3-.2 .7 .2zM46.4 500.9l.7-.2 .3 .2z"/>
<path d="M20.8 12.5l1.4-.1v.7zM20.8 12.5l.1 .7 1.3-.1zM19.4 12.8l1.4-.3 .1 .7zM19.4 12.8l.2 .7 1.3-.3zM18.1 13.3l1.3-.5 .2 .7zM18.1 13.3l.3 .7 1.2-.5zM16.9 13.9l1.2-.6 .3 .7zM16.9 13.9l.4 .7 1.1-.6zM15.7 14.8l1.2-.9 .4 .7zM15.7 14.8l.5 .6 1.1-.8zM15.7 14.8l.5 .6-1.5 .4zM14.7 15.8l.6 .5 .9-.9zM14.7 15.8l.6 .5-1.4 .6zM13.9 16.9l.6 .4 .8-1zM13.9 16.9l.6 .4-1.3 .9zM13.2 18.2l.7 .3 .6-1.2zM13.2 18.2l.7 .3-1.2 1zM12.7 19.5l.7 .2 .5-1.2zM12.7 19.5l.7 .2-1 1.2zM13.4 19.7l-1 1.2 .7 .1zM12.4 20.9l.7 .1-.8 1.3zM13.1 21l-.8 1.3h.7z"/>
<path d="M711.2 17.1l25.4 4.8v-4.8zM711.2 17.1l25.4 4.8h-25.4z"/>
<path d="M762 17.1l25.4 4.8v-4.8zM762 17.1l25.4 4.8h-25.4z"/>
<path d="M812.8 17.1l25.4 4.8v-4.8zM812.8 17.1l25.4 4.8h-25.4z"/>
<path d="M839.8 18.7v1.3zM839.8 18.7v1.3z"/>
<path d="M839.8 20h.2zM839.8 20h.2z"/>
<path d="M839.8 18.4v.3zM839.8 18.4v.3z"/>
<path d="M839.9 18.2v.2zM839.9 18.2l-.1 .2z"/>
<path d="M840.7 17.4h.2zM840.5 17.5l.2-.1z"/>
<path d="M840.1 19.1l1.3 .1zM840.1 19.1l1.3 .1z"/>
<path d="M840.9 17.3h.4zM840.7 17.4l.2-.1zM840.7 17.4h.2zM840.7 17.4h.2z"/>
<path d="M22.2 13.1h819.2v-.7zM22.2 12.4h819.2l-819.2 .7z"/>
<path d="M840.2 19.2l1.2 .1zM840.2 19.2l1.2 .1z"/>
<path d="M840.4 19.3l1.2 .2zM840.4 19.3l1.2 .2z"/>
<path d="M841 17.2h.5zM840.9 17.3h.4z"/>
<path d="M841.1 17.2h.5zM841 17.2h.5z"/>
<path d="M841.4 17.2h1.1zM841.1 17.2h1.4z"/>
<path d="M842 17.2h.5zM842 17.2h.5z"/>
<path d="M842 17.2l.6 .1zM842 17.2l.6 .1z"/>
<path d="M842.3 17.3l.5 .1zM842.3 17.3l.5 .1z"/>
<path d="M842.6 17.4h.3zM842.6 17.4h.3z"/>
<path d="M842.6 17.4l.5 .1zM842.6 17.4l.5 .1z"/>
<path d="M842.9 17.5l.3 .1zM842.9 17.5l.3 .1z"/>
<path d="M842.1 19.3l.7 .2 .3-.2zM842.1 19.3l.7 .2h-.8z"/>
<path d="M843 17.6l.3 .1zM843 17.6l.3 .1z"/>
<path d="M843.2 17.7l.2 .1zM843.2 17.7l.2 .1z"/>
<path d="M842.1 19.2h1.3zM842.1 19.2l1 .1z"/>
<path d="M843.3 17.8l.2 .1zM843.3 17.8l.2 .1z"/>
<path d="M842.4 19.1h1.1zM842.1 19.2h1.3z"/>
<path d="M843.4 17.9l.2 .2zM843.4 17.9l.2 .2z"/>
<path d="M843.6 18.2l.1 .2zM843.6 18.2l.1 .2z"/>
<path d="M843.7 18.4l.1 .3zM843.7 18.4l.1 .3z"/>
<path d="M843.7 18.7l.1 1.3zM843.7 18.7l.1 1.3z"/>
<path d="M12.3 22.3l.7 514.3v-514.3zM12.3 22.3l.7 514.3h-.7z"/>
<path d="M685.8 26.7l9.9 4.7v-4.7zM685.8 26.7l9.9 4.7h-9.9z"/>
<path d="M705.8 26.7l9.9 4.7v-4.7zM705.8 26.7l9.9 4.7h-9.9z"/>
<path d="M725.8 26.7l10 4.7v-4.7zM725.8 26.7l10 4.7h-10z"/>
<path d="M745.8 26.7l10 4.7v-4.7zM745.8 26.7l10 4.7h-10z"/>
<path d="M765.7 26.7l10.1 4.7v-4.7zM765.7 26.7l10.1 4.7h-10.1z"/>
<path d="M839.8 20l.9 .3zM839.8 20l.9 .3z"/>
<path d="M840.4 20.3h.3zM840.4 20.3h.3z"/>
<path d="M840.6 20.3l.1 1.2zM840.6 20.3l.1 1.2z"/>
<path d="M840.6 21.5l.2 .1zM840.6 21.5l.2 .1z"/>
<path d="M840.8 21l.2 .5zM840.8 21l.2 .5z"/>
<path d="M840.6 21.6h.4zM840.6 21.6h.4zM840.6 21.6h.4zM840.6 21.6h.4z"/>
<path d="M840.6 21.6h.4zM840.6 21.6h.4z"/>
<path d="M840.6 21.6l.5 .1zM840.6 21.6l.5 .1z"/>
<path d="M841.1 21.2l.1 .4zM841.1 21.2l.1 .4z"/>
<path d="M840.7 21.7h.5zM840.7 21.7h.5z"/>
<path d="M840.9 21.7h.5zM840.9 21.7h.5z"/>
<path d="M841.4 21.3l.1 .4zM841.4 21.3l.1 .4z"/>
<path d="M841 21.7l.5 .1zM841 21.7l.5 .1z"/>
<path d="M841.1 21.8h.6zM841.1 21.8h.6z"/>
<path d="M841.7 21.5l.1 .3zM841.7 21.5l.1 .3z"/>
<path d="M841.3 21.8h.5zM841.3 21.8h.5z"/>
<path d="M841.9 21.8h.3zM841.8 21.8h.3z"/>
<path d="M842.8 20.3l.1 1.2zM842.8 20.3l.1 1.2z"/>
<path d="M842.2 21.8l.7-.2zM841.9 21.8l.6-.2z"/>
<path d="M843.1 20.3l.7-.3zM842.8 20.3l.7-.3z"/>
<path d="M851.1 20.9l.1 1.4h-.7zM850.4 21l.1 1.3 .6-1.4zM850.8 19.5l.3 1.4-.7 .1zM850.1 19.7l.3 1.3 .4-1.5zM850.3 18.2l.5 1.3-.7 .2zM849.6 18.5l.5 1.2 .2-1.5zM849.6 16.9l.7 1.3-.7 .3zM849 17.3l.6 1.2v-1.6zM848.8 15.8l.8 1.1-.6 .4zM848.3 16.3l.7 1-.2-1.5zM847.8 14.8l1 1-.5 .5zM847.8 14.8l-.5 .6 1 .9zM846.7 13.9l1.1 .9-.5 .6zM846.7 13.9l-.4 .7 1 .8zM845.4 13.3l1.3 .6-.4 .7zM845.4 13.3l-.3 .7 1.2 .6zM844.1 12.8l1.3 .5-.3 .7zM844.1 12.8l-.2 .7 1.2 .5zM842.7 12.5l1.4 .3-.2 .7zM842.7 12.5l-.1 .7 1.3 .3zM841.4 12.4l1.3 .1-.1 .7zM841.4 12.4v.7l1.2 .1z"/>
<path d="M25 494l1.5 1v-1zM25 494l1.5 1h-1.5z"/>
<path d="M25 495l2.2 .6-.7-.6zM25 495l2.2 .6h-2.2z"/>
<path d="M25 499l2.2 .6-.7-.6zM25 499l2.2 .6h-2.2z"/>
<path d="M25 493.3l1.5 .7 .7-.7zM25 493.3l1.5 .7h-1.5z"/>
<path d="M26.5 491.7l4.8 1.6-1.6-1.6zM26.5 491.7l4.8 1.6h-6.3z"/>
<path d="M25 495.6l6.3 1.6-1.6-1.6zM25 495.6l6.3 1.6h-4.8z"/>
<path d="M29.1 493.3l2.2 .7v-.7zM29.1 493.3l2.2 .7h-1.6z"/>
<path d="M29.1 497.2l2.2 .7v-.7zM29.1 497.2l2.2 .7h-1.6z"/>
<path d="M29.7 497.9l1.6 1.1v-1.1zM29.7 497.9l1.6 1.1h-1.6z"/>
<path d="M29.7 499l1.6 .6v-.6zM29.7 499l1.6 .6h-2.2z"/>
<path d="M25 499.6l4.7 1.6 1.6-1.6zM25 499.6l4.7 1.6h-3.2z"/>
<path d="M32.5 493.3l1.6 2.3v-2.3zM32.5 493.3l1.6 2.3h-1.6z"/>
<path d="M32.5 497.2l1.6 4v-4zM32.5 497.2l1.6 4h-1.6z"/>
<path d="M32.5 491.7l6.3 1.6-1.5-1.6zM32.5 491.7l6.3 1.6h-6.3z"/>
<path d="M36.6 493.3l2.2 .7v-.7zM36.6 493.3l2.2 .7h-1.5z"/>
<path d="M37.3 494l1.5 1v-1zM37.3 494l1.5 1h-1.5z"/>
<path d="M37.3 495l1.5 .6v-.6zM37.3 495l1.5 .6h-2.2z"/>
<path d="M32.5 495.6l4.7 1.6 1.6-1.6zM32.5 495.6l4.7 1.6h-4.7z"/>
<path d="M39.9 495.6l1.2 .6zM39.9 495.6l1.2 .6h-1.3z"/>
<path d="M39.8 496.2l1.3 .1zM39.8 496.2l1.3 .1z"/>
<path d="M39.8 496.3l1.3 .7v-.7zM39.8 496.3l1.3 .7h-1.2z"/>
<path d="M39.9 497l1.3 .3-.1-.3zM39.9 497l1.3 .3h-1.3z"/>
<path d="M39.9 497.3l1.4 .5-.1-.5zM39.9 497.3l1.4 .5h-1.3z"/>
<path d="M40 497.8l1.5 .4-.2-.4zM40 497.8l1.5 .4h-1.4z"/>
<path d="M40.1 498.2l1.5 .4-.1-.4zM40.1 498.2l1.5 .4h-1.3z"/>
<path d="M40.3 498.6l1.7 .5-.4-.5zM40.3 498.6l1.7 .5h-1.5z"/>
<path d="M40.5 499.1l1.6 .2zM40.5 499.1l1.6 .2z"/>
<path d="M40.6 499.3l1.3 .6 .2-.6zM40.6 499.3l1.3 .6h-.9z"/>
<path d="M40.8 493.4l1 .6 .5-.6zM40.8 493.4l1 .6h-1.4z"/>
<path d="M40.9 493.2h1.7zM40.9 493.2l1.4 .2z"/>
<path d="M41.2 492.9l1.4 .3 .3-.3zM41.2 492.9l1.4 .3h-1.7z"/>
<path d="M41.5 492.4l2.1 .1zM41.5 492.4l2.1 .1z"/>
<path d="M41.5 492.5l1.4 .4 .7-.4zM41.5 492.5l1.4 .4h-1.7z"/>
<path d="M41.8 492.2l1.8 .2 .8-.2zM41.5 492.4l.3-.2 1.8 .2z"/>
<path d="M42.2 491.8l2.2 .4 .1-.4zM41.8 492.2l.4-.4 2.2 .4z"/>
<path d="M43 491.3l1.5 .5 .2-.5zM42.2 491.8l.8-.5 1.5 .5z"/>
<path d="M43.9 491l.8 .3v-.3zM43 491.3l.9-.3 .8 .3z"/>
<path d="M42.9 499l-.5 2 2.7-2zM42.9 499l-.6 2z"/>
<path d="M43 498.6l2.1 .4 .4-.4zM43 498.6l2.1 .4h-2.2z"/>
<path d="M45.5 490.8l1.3 3.9zM45.5 490.8l1.3 3.9h-2.5z"/>
<path d="M46 499l2.9 2zM48.7 501l.2 .1z"/>
<path d="M46.4 491l1.7 .3zM46.4 491l1.7 .3h-1.6z"/>
<path d="M43.5 497.1l4.6 1.5-.5-1.5zM43.5 497.1l4.6 1.5h-5.1z"/>
<path d="M46.5 491.3l2.4 .5-.8-.5zM46.5 491.3l2.4 .5h-2.3z"/>
<path d="M45.5 498.6l2.7 .4-.1-.4zM45.5 498.6l2.7 .4h-2.2z"/>
<path d="M46.6 491.8l2.7 .4-.4-.4zM46.6 491.8l2.7 .4h-2.6z"/>
<path d="M49.1 499.3l.2 .6h.8zM49.3 499.9h.8l-.6 .7z"/>
<path d="M46.7 492.2l2.9 .2-.3-.2zM46.7 492.2l2.9 .2z"/>
<path d="M47.5 492.4l2.2 .1zM47.5 492.4l2.2 .1z"/>
<path d="M47.5 492.5l2.5 .4-.3-.4zM47.5 492.5l2.5 .4h-1.8z"/>
<path d="M48.2 492.9l2.1 .3-.3-.3zM48.2 492.9l2.1 .3h-1.7z"/>
<path d="M48.6 493.2l1.8 .2zM48.6 493.2l1.8 .2z"/>
<path d="M48.8 493.4l1.9 .6-.3-.6zM48.8 493.4l1.9 .6h-1.4z"/>
<path d="M49.2 499.1h1.5zM49.2 499.1l1.4 .2z"/>
<path d="M49.5 498.6l1.2 .5 .2-.5zM49.5 498.6l1.2 .5h-1.5z"/>
<path d="M40.1 494.7l7.5 2.4 3.4-2.4zM40.1 494.7l7.5 2.4h-4.1z"/>
<path d="M49.7 498.2l1.2 .4 .1-.4zM49.7 498.2l1.2 .4h-1.4z"/>
<path d="M49.8 497.8l1.2 .4 .1-.4zM49.8 497.8l1.2 .4h-1.3z"/>
<path d="M50.9 495.6l.3 .6v-.6zM50 496.2l.9-.6 .3 .6z"/>
<path d="M50 497.3l1.1 .5 .1-.5zM50 497.3l1.1 .5h-1.3z"/>
<path d="M50 496.2l1.3 .1zM50 496.2l1.3 .1z"/>
<path d="M50 497l1.2 .3v-.3zM50 497l1.2 .3h-1.2z"/>
<path d="M50 496.3l1.2 .7 .1-.7zM50 496.3l1.2 .7h-1.2z"/>
<path d="M52.3 491.7l3.4 3.4-1.8-3.4zM52.3 491.7l3.4 3.4h-3.4z"/>
<path d="M52.3 495.1l1.6 .3v-.3zM52.3 495.1l1.6 .3h-1.6z"/>
<path d="M52.3 495.4l1.6 5.8v-5.8zM52.3 495.4l1.6 5.8h-1.6z"/>
<path d="M53.9 495.1l1.9 .3-.1-.3zM53.9 495.1l1.9 .3h-1.8z"/>
<path d="M54 495.4l3.1 2.4-1.3-2.4zM54 495.4l3.1 2.4h-1.9z"/>
<path d="M57.1 491.7l1.5 6.1v-6.1zM57.1 491.7l1.5 6.1h-1.5z"/>
<path d="M55.2 497.8l3.4 3.4v-3.4zM55.2 497.8l3.4 3.4h-1.5z"/>
<path d="M59.9 499.5l2.2 .1zM59.9 499.5l2.2 .1z"/>
<path d="M64.1 493.5l-2.2 6 4.1-6zM64.1 493.5l-2.2 6h-2z"/>
<path d="M59.8 491.7l6.3 1.6v-1.6zM59.8 491.7l6.3 1.6h-6.3z"/>
<path d="M63.9 493.3h2.2zM63.9 493.3l2.1 .2z"/>
<path d="M59.8 499.6l6.3 1.6v-1.6zM59.8 499.6l6.3 1.6h-6.3z"/>
<path d="M43.7 501.8l2.8 .3zM44.6 502.1h1.9z"/>
<path d="M43.7 500.9l1.8 .1zM43.6 501h1.9z"/>
<path d="M46.4 500.9l1.1 .1zM45.5 501h2z"/>
<path d="M43.6 501l4.7 .5-.8-.5zM42.8 501.5l.8-.5 4.7 .5z"/>
<path d="M42.8 501.5l4.6 .3 .9-.3zM42.8 501.5l4.6 .3h-3.7z"/>
<path d="M12.3 536.6h.7l-.6 1.4zM13 536.6l-.6 1.4 .7-.1zM12.4 538l.7-.1-.4 1.5zM13.1 537.9l-.4 1.5 .7-.2zM12.7 539.4l.7-.2-.2 1.5zM13.4 539.2l-.2 1.5 .7-.3zM13.2 540.7l.7-.3v1.5zM13.9 540.4v1.5l.6-.4zM13.9 541.9l.6-.4 .2 1.6zM14.5 541.5l.2 1.6 .6-.5zM14.7 543.1l.6-.5 .4 1.5zM15.3 542.6l.4 1.5 .5-.6zM16.2 543.5l.7 1.5-1.2-.9zM16.2 543.5l.7 1.5 .4-.7zM17.3 544.3l.8 1.3-1.2-.6zM17.3 544.3l.8 1.3 .3-.7zM18.4 544.9l1 1.2-1.3-.5zM18.4 544.9l1 1.2 .2-.7zM19.6 545.4l1.2 1-1.4-.3zM19.6 545.4l1.2 1 .1-.7zM20.9 545.7l1.3 .8-1.4-.1zM20.9 545.7l1.3 .8v-.7z"/>
<path d="M850.5 22.3v514.3h.7zM850.5 22.3h.7v514.3z"/>
<path d="M22.2 545.8v.7l819.2-.7zM22.2 546.5l819.2-.7v.7z"/>
<path d="M841.4 545.8l1.3 .6-1.3 .1zM841.4 545.8l1.3 .6-.1-.7zM842.6 545.7l1.5 .4-1.4 .3zM842.6 545.7l1.5 .4-.2-.7zM843.9 545.4l1.5 .2-1.3 .5zM843.9 545.4l1.5 .2-.3-.7zM845.1 544.9l1.6 .1-1.3 .6zM845.1 544.9l1.6 .1-.4-.7zM846.3 544.3l1.5-.2-1.1 .9zM846.3 544.3l1.5-.2-.5-.6zM847.3 543.5l1.5-.4-1 1zM847.3 543.5l1.5-.4-.5-.5zM848.3 542.6l1.3-.7-.8 1.2zM849 541.5l-.7 1.1 1.3-.7zM849 541.5l1.3-.8-.7 1.2zM849.6 540.4l-.6 1.1 1.3-.8zM849.6 540.4l1.2-1-.5 1.3zM850.1 539.2l-.5 1.2 1.2-1zM851.1 538l-.3 1.4-.7-.2zM850.4 537.9l-.3 1.3 1-1.2zM851.2 536.6l-.1 1.4-.7-.1zM850.5 536.6l-.1 1.3 .8-1.3z"/>
</g>
<text font-size="8.9" x="21.5" y="28.8">FT A-10 Warthog</text>
<text font-size="6.6" x="19.5" y="539.1">www.flitetest.com</text>
<g font-size="5.5">
<text x="687" y="78.2">TAB C</text>
<text x="703.2" y="222.3" transform="rotate(-180 703.2 222.3)">TAB C</text>
<text x="579.4" y="493.8" transform="rotate(4 579.4 493.8)">TAB A</text>
<text x="778.6" y="495" transform="rotate(-4 778.6 495)">TAB A</text>
</g>
<g font-size="4.4">
<text x="677.5" y="21.1">IN</text>
<text x="675" y="30.6">CM</text>
<text x="21.9" y="42.5">Designed By: Josh Bixler &amp; Andres Lu</text>
<text x="21.9" y="48.9">Drawing By: Dan Sponholz</text>
<text x="22.2" y="55.3">Version: 1.0</text>
<text x="21.9" y="61.7">Date: 2019.01.30</text>
<text x="847.7" y="84.5" transform="rotate(-90 847.7 84.5)">Template Version 6.0</text>
<text x="576.5" y="149.5">29</text>
<text x="577.8" y="154.2">1</text>
<text x="113.8" y="277">15</text>
<text x="115" y="281.8">1</text>
<text x="664.7" y="416.6">8</text>
<text x="664.7" y="421.4">1</text>
<text x="848.5" y="536.6" transform="rotate(-90 848.5 536.6)">© 2019 FliteTest, LLC. Plans provided free of charge. Copies allowed for personal use only. Not for commercial use.</text>
</g>
<g font-size="3.5">
<text x="586.6" y="149.2">WING BOTTOM COVER</text>
<text x="123.9" y="276.7">NOSE</text>
<text x="673.6" y="416.3">REAR FUSELAGE DOUBLER</text>
</g>
<text font-size="3.3" x="814.1" y="31.1">SHEET 6 OF 12</text>
<g font-size="2.1">
<text x="586.8" y="155.8">FT A-10 WARTHOG - v.1.0</text>
<text x="586.9" y="153.2">FOAM BOARD</text>
<text x="124.2" y="280.7">FOAM BOARD</text>
<text x="124" y="283.3">FT A-10 WARTHOG - v.1.0</text>
<text x="673.7" y="422.9">FT A-10 WARTHOG - v.1.0</text>
<text x="673.9" y="420.3">FOAM BOARD</text>
</g>
</svg>
